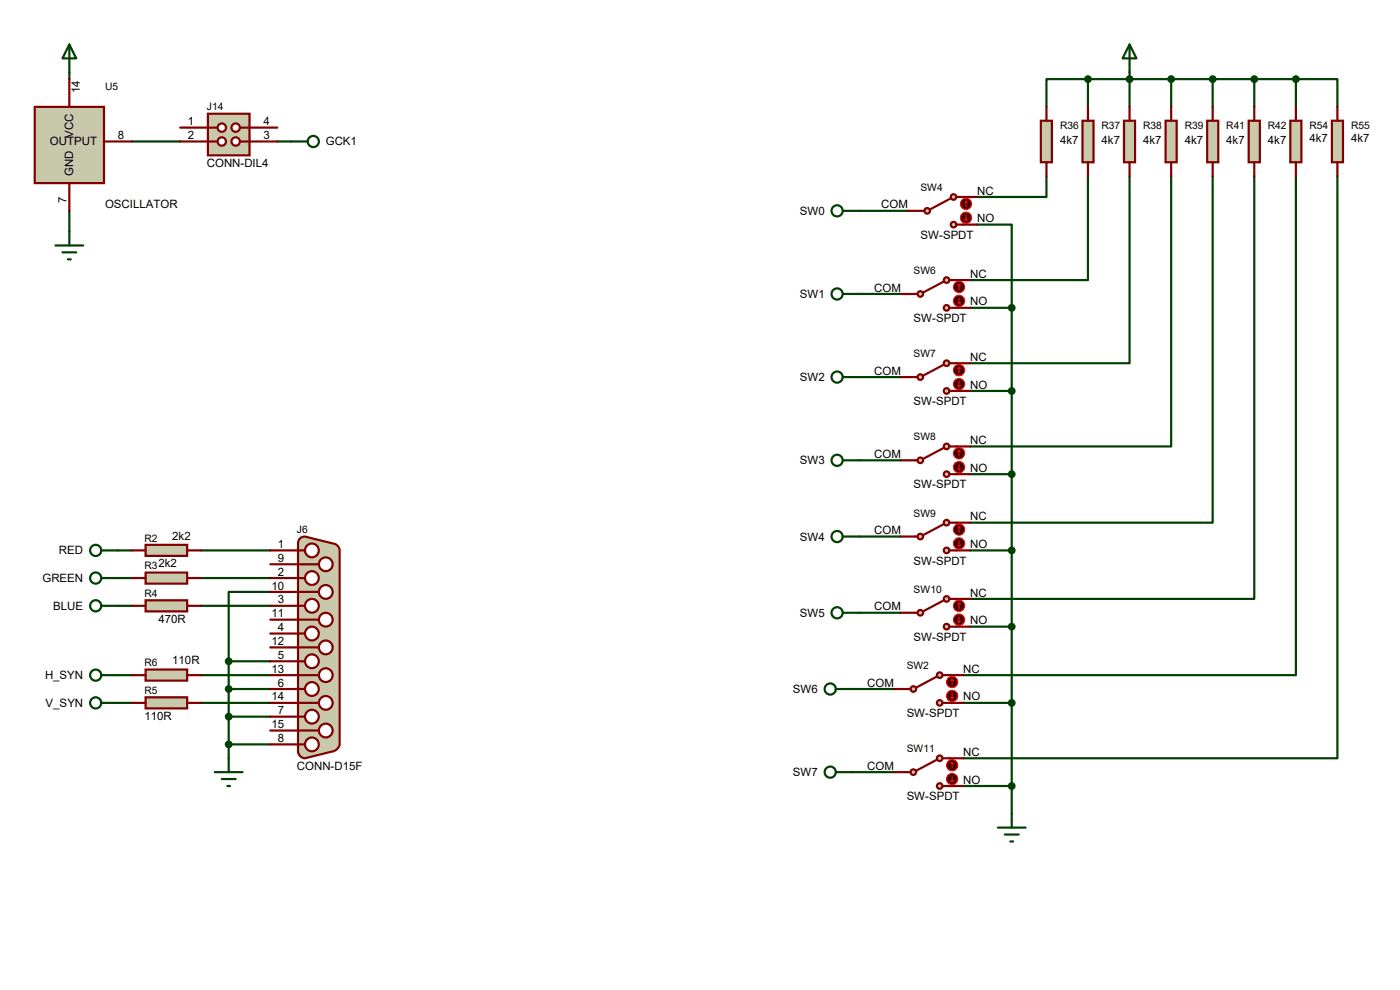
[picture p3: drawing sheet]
<svg xmlns="http://www.w3.org/2000/svg" width="297mm" height="210mm" viewBox="0 0 297 210" stroke-linecap="round" stroke-linejoin="round" font-family="sans-serif">
<g fill="none" stroke="#004000" stroke-width=".47">
<path d="M14.7 15.3v1.5M230.8 16.8h-8.8v5.9M230.8 16.8h44.1M230.8 16.8v5.9M239.6 15.3v7.4M248.5 16.8v5.9M257.3 16.8v5.9M266.1 16.8v5.9M274.9 16.8h8.8v5.9M274.9 16.8v5.9M27.9 30h10.3M58.8 30h2.9"/>
<path d="M222 37.4v4.4h-14.7M230.8 37.4v22h-25M239.6 37.4v39.6h-33.8M248.5 37.4v57.3h-42.7M257.3 37.4v73.5h-51.5M266.1 37.4v89.6h-60.3M274.9 37.4v105.8h-70.6M283.7 37.4v123.4h-79.4M14.7 44.7v4.4M182.3 44.7h10.3M207.3 47.6h7.3v17.7M182.3 80h8.8"/>
<path d="M182.3 62.4h8.8M205.8 65.3h8.8M214.6 65.3v107.3M182.3 97.6h8.8M205.8 82.9h8.8M25 116.8h2.9M42.7 116.8h14.6M182.3 113.8h8.8M205.8 116.8h8.8M205.8 100.6h8.8M25 122.6h2.9M25 128.5h2.9"/>
<path d="M42.7 122.6h14.6M42.7 128.5h14.6M57.3 125.6h-8.8v14.7M182.3 130h8.8M205.8 132.9h8.8M25 149.1h2.9M25 143.2h2.9M42.7 149.1h14.6M42.7 143.2h14.6M48.5 157.9h8.8M48.5 140.3v20.5M48.5 140.3h8.8"/>
<path d="M48.5 146.2h8.8M48.5 152h8.8M180.8 146.2h8.9M204.3 149.1h10.3M180.8 163.8h8.9M204.3 166.7h10.3"/>
</g>
<path d="M7.4 22.7h14.7v16.1h-14.7z" fill="#c8c8aa" stroke="#800000" stroke-width=".47"/>
<path d="M14.7 16.8v5.9M14.7 38.8v5.9M22.1 30h5.8" fill="none" stroke="#800000" stroke-width=".47"/>
<path d="M14.7 9.4l1.5 3h-2.9zM14.7 9.4v5.9M11.8 52.1h5.9M13.3 53.5h2.9M14.4 55h.6M14.7 49.1v3" fill="none" stroke="#004000" stroke-width=".47"/>
<path d="M44.1 24.1h8.8v8.9h-8.8z" fill="#c8c8aa" stroke="#800000" stroke-width=".47"/>
<path d="M44.1 27.1h2.1" fill="none" stroke="#800000" stroke-width=".47"/>
<circle cx="47.1" cy="27.1" r=".89" fill="#fff" stroke="#800000" stroke-width=".47"/>
<path d="M44.1 30h2.1" fill="none" stroke="#800000" stroke-width=".47"/>
<circle cx="47.1" cy="30" r=".89" fill="#fff" stroke="#800000" stroke-width=".47"/>
<path d="M50.9 27.1h2" fill="none" stroke="#800000" stroke-width=".47"/>
<circle cx="50" cy="27.1" r=".89" fill="#fff" stroke="#800000" stroke-width=".47"/>
<path d="M50.9 30h2" fill="none" stroke="#800000" stroke-width=".47"/>
<circle cx="50" cy="30" r=".89" fill="#fff" stroke="#800000" stroke-width=".47"/>
<path d="M38.2 27.1h5.9M38.2 30h5.9M52.9 27.1h5.9M52.9 30h5.9" fill="none" stroke="#800000" stroke-width=".47"/>
<g fill="none" stroke="#004000" stroke-width=".47">
<path d="M61.7 30h3.6"/>
<circle cx="66.5" cy="30" r="1.19"/>
</g>
<circle cx="196.7" cy="44.7" r=".59" fill="#c8c8aa" stroke="#800000" stroke-width=".47"/>
<path d="M195.5 44.7h.6" fill="none" stroke="#800000" stroke-width=".47"/>
<circle cx="202.3" cy="41.8" r=".59" fill="#c8c8aa" stroke="#800000" stroke-width=".47"/>
<path d="M201.7 42.1l-4.4 2.3M202.9 41.8h1.4" fill="none" stroke="#800000" stroke-width=".47"/>
<circle cx="202.3" cy="47.6" r=".59" fill="#c8c8aa" stroke="#800000" stroke-width=".47"/>
<path d="M192.6 44.7h2.9M202.9 47.6h4.4M204.3 41.8h3" fill="none" stroke="#800000" stroke-width=".47"/>
<circle cx="204.9" cy="46.2" r="1.19" fill="#400000" stroke="#f00" stroke-width=".23"/>
<path d="M204.6 46.5l.3 .3M204.9 45.6v1.2M205.2 46.5l-.3 .3" fill="none" stroke="#f00" stroke-width=".23"/>
<circle cx="204.9" cy="43.2" r="1.19" fill="#400000" stroke="#f00" stroke-width=".23"/>
<path d="M204.9 42.7l-.3 .2M204.9 42.7l.3 .2M204.9 42.7v1.1" fill="none" stroke="#f00" stroke-width=".23"/>
<circle cx="195.2" cy="62.4" r=".59" fill="#c8c8aa" stroke="#800000" stroke-width=".47"/>
<path d="M194.1 62.4h.5" fill="none" stroke="#800000" stroke-width=".47"/>
<circle cx="200.8" cy="59.4" r=".59" fill="#c8c8aa" stroke="#800000" stroke-width=".47"/>
<path d="M200.2 59.7l-4.4 2.4M201.4 59.4h1.5" fill="none" stroke="#800000" stroke-width=".47"/>
<circle cx="200.8" cy="65.3" r=".59" fill="#c8c8aa" stroke="#800000" stroke-width=".47"/>
<path d="M202.9 59.4h2.9M191.1 62.4h3M201.4 65.3h4.4" fill="none" stroke="#800000" stroke-width=".47"/>
<circle cx="203.5" cy="63.8" r="1.19" fill="#400000" stroke="#f00" stroke-width=".23"/>
<path d="M203.2 64.1l.3 .3M203.5 63.2v1.2M203.8 64.1l-.3 .3" fill="none" stroke="#f00" stroke-width=".23"/>
<circle cx="203.5" cy="60.9" r="1.19" fill="#400000" stroke="#f00" stroke-width=".23"/>
<path d="M203.5 60.3l-.3 .3M203.5 60.3l.3 .3M203.5 60.3v1.2" fill="none" stroke="#f00" stroke-width=".23"/>
<circle cx="195.2" cy="80" r=".59" fill="#c8c8aa" stroke="#800000" stroke-width=".47"/>
<path d="M194.1 80h.5" fill="none" stroke="#800000" stroke-width=".47"/>
<circle cx="200.8" cy="77" r=".59" fill="#c8c8aa" stroke="#800000" stroke-width=".47"/>
<path d="M200.2 77.3l-4.4 2.4M201.4 77h1.5" fill="none" stroke="#800000" stroke-width=".47"/>
<circle cx="200.8" cy="82.9" r=".59" fill="#c8c8aa" stroke="#800000" stroke-width=".47"/>
<path d="M191.1 80h3M202.9 77h2.9M201.4 82.9h4.4" fill="none" stroke="#800000" stroke-width=".47"/>
<circle cx="203.5" cy="81.5" r="1.19" fill="#400000" stroke="#f00" stroke-width=".23"/>
<path d="M203.2 81.8l.3 .3M203.5 80.9v1.2M203.8 81.8l-.3 .3" fill="none" stroke="#f00" stroke-width=".23"/>
<circle cx="203.5" cy="78.5" r="1.19" fill="#400000" stroke="#f00" stroke-width=".23"/>
<path d="M203.5 77.9l-.3 .3M203.5 77.9l.3 .3M203.5 77.9v1.2" fill="none" stroke="#f00" stroke-width=".23"/>
<circle cx="195.2" cy="97.6" r=".59" fill="#c8c8aa" stroke="#800000" stroke-width=".47"/>
<path d="M194.1 97.6h.5" fill="none" stroke="#800000" stroke-width=".47"/>
<circle cx="200.8" cy="94.7" r=".59" fill="#c8c8aa" stroke="#800000" stroke-width=".47"/>
<path d="M200.2 95l-4.4 2.3M201.4 94.7h1.5" fill="none" stroke="#800000" stroke-width=".47"/>
<circle cx="200.8" cy="100.6" r=".59" fill="#c8c8aa" stroke="#800000" stroke-width=".47"/>
<path d="M191.1 97.6h3M202.9 94.7h2.9M201.4 100.6h4.4" fill="none" stroke="#800000" stroke-width=".47"/>
<circle cx="203.5" cy="99.1" r="1.19" fill="#400000" stroke="#f00" stroke-width=".23"/>
<path d="M203.2 99.4l.3 .3M203.5 98.5v1.2M203.8 99.4l-.3 .3" fill="none" stroke="#f00" stroke-width=".23"/>
<circle cx="203.5" cy="96.2" r="1.19" fill="#400000" stroke="#f00" stroke-width=".23"/>
<path d="M203.5 95.6l-.3 .3M203.5 95.6l.3 .3M203.5 95.6v1.2" fill="none" stroke="#f00" stroke-width=".23"/>
<circle cx="195.2" cy="113.8" r=".59" fill="#c8c8aa" stroke="#800000" stroke-width=".47"/>
<path d="M194.1 113.8h.5" fill="none" stroke="#800000" stroke-width=".47"/>
<circle cx="200.8" cy="110.9" r=".59" fill="#c8c8aa" stroke="#800000" stroke-width=".47"/>
<path d="M200.2 111.2l-4.4 2.3M201.4 110.9h1.5" fill="none" stroke="#800000" stroke-width=".47"/>
<circle cx="200.8" cy="116.8" r=".59" fill="#c8c8aa" stroke="#800000" stroke-width=".47"/>
<path d="M191.1 113.8h3M201.4 116.8h4.4M202.9 110.9h2.9" fill="none" stroke="#800000" stroke-width=".47"/>
<circle cx="203.5" cy="115.3" r="1.19" fill="#400000" stroke="#f00" stroke-width=".23"/>
<path d="M203.2 115.6l.3 .3M203.5 114.7v1.2M203.8 115.6l-.3 .3" fill="none" stroke="#f00" stroke-width=".23"/>
<circle cx="203.5" cy="112.3" r="1.19" fill="#400000" stroke="#f00" stroke-width=".23"/>
<path d="M203.5 111.7l-.3 .3M203.5 111.7l.3 .3M203.5 111.7v1.2" fill="none" stroke="#f00" stroke-width=".23"/>
<circle cx="195.2" cy="130" r=".59" fill="#c8c8aa" stroke="#800000" stroke-width=".47"/>
<path d="M194.1 130h.5" fill="none" stroke="#800000" stroke-width=".47"/>
<circle cx="200.8" cy="127" r=".59" fill="#c8c8aa" stroke="#800000" stroke-width=".47"/>
<path d="M200.2 127.3l-4.4 2.4M201.4 127h1.5" fill="none" stroke="#800000" stroke-width=".47"/>
<circle cx="200.8" cy="132.9" r=".59" fill="#c8c8aa" stroke="#800000" stroke-width=".47"/>
<path d="M191.1 130h3M201.4 132.9h4.4M202.9 127h2.9" fill="none" stroke="#800000" stroke-width=".47"/>
<circle cx="203.5" cy="131.4" r="1.19" fill="#400000" stroke="#f00" stroke-width=".23"/>
<path d="M203.2 131.7l.3 .3M203.5 130.9v1.1M203.8 131.7l-.3 .3" fill="none" stroke="#f00" stroke-width=".23"/>
<circle cx="203.5" cy="128.5" r="1.19" fill="#400000" stroke="#f00" stroke-width=".23"/>
<path d="M203.5 127.9l-.3 .3M203.5 127.9l.3 .3M203.5 127.9v1.2" fill="none" stroke="#f00" stroke-width=".23"/>
<path d="M220.8 25.6h2.4v8.8h-2.4z" fill="#c8c8aa" stroke="#800000" stroke-width=".47"/>
<path d="M222 22.7v2.9M222 34.4v3" fill="none" stroke="#800000" stroke-width=".47"/>
<path d="M229.6 25.6h2.4v8.8h-2.4z" fill="#c8c8aa" stroke="#800000" stroke-width=".47"/>
<path d="M230.8 22.7v2.9M230.8 34.4v3" fill="none" stroke="#800000" stroke-width=".47"/>
<path d="M238.4 25.6h2.4v8.8h-2.4z" fill="#c8c8aa" stroke="#800000" stroke-width=".47"/>
<path d="M239.6 22.7v2.9M239.6 34.4v3" fill="none" stroke="#800000" stroke-width=".47"/>
<path d="M247.3 25.6h2.3v8.8h-2.3z" fill="#c8c8aa" stroke="#800000" stroke-width=".47"/>
<path d="M248.5 22.7v2.9M248.5 34.4v3" fill="none" stroke="#800000" stroke-width=".47"/>
<path d="M256.1 25.6h2.3v8.8h-2.3z" fill="#c8c8aa" stroke="#800000" stroke-width=".47"/>
<path d="M257.3 22.7v2.9M257.3 34.4v3" fill="none" stroke="#800000" stroke-width=".47"/>
<path d="M264.9 25.6h2.4v8.8h-2.4z" fill="#c8c8aa" stroke="#800000" stroke-width=".47"/>
<path d="M266.1 22.7v2.9M266.1 34.4v3" fill="none" stroke="#800000" stroke-width=".47"/>
<g fill="none" stroke="#004000" stroke-width=".47">
<path d="M239.6 9.4l1.5 3h-3zM239.6 9.4v5.9M178.8 44.7h3.5M178.8 80h3.5M178.8 62.4h3.5M178.8 97.6h3.5M178.8 113.8h3.5M178.8 130h3.5M211.7 175.6h5.9M213.2 177h2.9M214.3 178.5h.6M214.6 172.6v3"/>
<circle cx="177.6" cy="44.7" r="1.19"/>
<circle cx="177.6" cy="62.4" r="1.19"/>
<circle cx="177.6" cy="80" r="1.19"/>
<circle cx="177.6" cy="97.6" r="1.19"/>
<circle cx="177.6" cy="113.8" r="1.19"/>
<circle cx="177.6" cy="130" r="1.19"/>
</g>
<g fill="#004000" stroke="#004000" stroke-width=".47">
<circle cx="214.6" cy="132.9" r=".59"/>
<circle cx="214.6" cy="116.8" r=".59"/>
<circle cx="214.6" cy="100.6" r=".59"/>
<circle cx="214.6" cy="82.9" r=".59"/>
<circle cx="214.6" cy="65.3" r=".59"/>
<circle cx="239.6" cy="16.8" r=".59"/>
<circle cx="257.3" cy="16.8" r=".59"/>
<circle cx="248.5" cy="16.8" r=".59"/>
<circle cx="230.8" cy="16.8" r=".59"/>
</g>
<path d="M63.5 114.4l.7-.5 .5-.1 5.9 1.5a1.59 1.59 0 0 1 1.5 1.5v41.1a1.88 1.88 0 0 1-1.5 1.5l-5.9 1.4a1.56 1.56 0 0 1-1.5-1.4v-44.1z" fill="#c8c8aa" stroke="#800000" stroke-width=".47"/>
<g fill="#fff" stroke="#800000" stroke-width=".47">
<circle cx="66.2" cy="116.8" r="1.46"/>
<circle cx="69.1" cy="119.7" r="1.46"/>
<circle cx="66.2" cy="122.6" r="1.46"/>
<circle cx="69.1" cy="125.6" r="1.46"/>
<circle cx="66.2" cy="128.5" r="1.46"/>
<circle cx="69.1" cy="131.4" r="1.46"/>
<circle cx="66.2" cy="134.4" r="1.46"/>
<circle cx="69.1" cy="137.3" r="1.46"/>
<circle cx="66.2" cy="140.3" r="1.46"/>
</g>
<path d="M63.2 116.8h1.5M63.2 119.7h4.4M63.2 122.6h1.5M63.2 125.6h4.4M63.2 128.5h1.5M63.2 131.4h4.4M63.2 134.4h1.5M63.2 137.3h4.4M63.2 140.3h1.5" fill="none" stroke="#800000" stroke-width=".47"/>
<g fill="#fff" stroke="#800000" stroke-width=".47">
<circle cx="69.1" cy="143.2" r="1.46"/>
<circle cx="69.1" cy="149.1" r="1.46"/>
<circle cx="69.1" cy="155" r="1.46"/>
<circle cx="66.2" cy="146.2" r="1.46"/>
<circle cx="66.2" cy="152" r="1.46"/>
<circle cx="66.2" cy="157.9" r="1.46"/>
</g>
<g fill="none" stroke="#800000" stroke-width=".47">
<path d="M57.3 116.8h5.9M57.3 119.7h5.9M57.3 122.6h5.9M57.3 125.6h5.9M57.3 128.5h5.9M57.3 131.4h5.9M57.3 134.4h5.9M57.3 137.3h5.9M57.3 143.2h10.3M57.3 146.2h7.4M57.3 149.1h10.3M57.3 152h7.4"/>
<path d="M57.3 155h10.3M57.3 157.9h7.4M57.3 140.3h5.9"/>
</g>
<g fill="none" stroke="#004000" stroke-width=".47">
<path d="M21.5 116.8h3.5M45.6 163.8h5.9M47.1 165.2h2.9M48.2 166.7h.6M48.5 160.8v3"/>
<circle cx="20.3" cy="116.8" r="1.19"/>
</g>
<g fill="#004000" stroke="#004000" stroke-width=".47">
<circle cx="48.5" cy="157.9" r=".59"/>
<circle cx="48.5" cy="140.3" r=".59"/>
<circle cx="48.5" cy="146.2" r=".59"/>
<circle cx="48.5" cy="152" r=".59"/>
</g>
<path d="M30.9 115.6h8.8v2.3h-8.8z" fill="#c8c8aa" stroke="#800000" stroke-width=".47"/>
<path d="M27.9 116.8h3M39.7 116.8h3" fill="none" stroke="#800000" stroke-width=".47"/>
<path d="M30.9 121.5h8.8v2.3h-8.8z" fill="#c8c8aa" stroke="#800000" stroke-width=".47"/>
<path d="M27.9 122.6h3M39.7 122.6h3" fill="none" stroke="#800000" stroke-width=".47"/>
<path d="M30.9 127.3h8.8v2.4h-8.8z" fill="#c8c8aa" stroke="#800000" stroke-width=".47"/>
<path d="M27.9 128.5h3M39.7 128.5h3" fill="none" stroke="#800000" stroke-width=".47"/>
<g fill="none" stroke="#004000" stroke-width=".47">
<path d="M21.5 122.6h3.5M21.5 128.5h3.5"/>
<circle cx="20.3" cy="128.5" r="1.19"/>
<circle cx="20.3" cy="122.6" r="1.19"/>
</g>
<path d="M30.9 147.9h8.8v2.4h-8.8z" fill="#c8c8aa" stroke="#800000" stroke-width=".47"/>
<path d="M27.9 149.1h3M39.7 149.1h3" fill="none" stroke="#800000" stroke-width=".47"/>
<path d="M30.9 142h8.8v2.4h-8.8z" fill="#c8c8aa" stroke="#800000" stroke-width=".47"/>
<path d="M27.9 143.2h3M39.7 143.2h3" fill="none" stroke="#800000" stroke-width=".47"/>
<g fill="none" stroke="#004000" stroke-width=".47">
<path d="M21.5 143.2h3.5M21.5 149.1h3.5"/>
<circle cx="20.3" cy="149.1" r="1.19"/>
<circle cx="20.3" cy="143.2" r="1.19"/>
</g>
<circle cx="193.8" cy="146.2" r=".59" fill="#c8c8aa" stroke="#800000" stroke-width=".47"/>
<path d="M192.6 146.2h.6" fill="none" stroke="#800000" stroke-width=".47"/>
<circle cx="199.3" cy="143.2" r=".59" fill="#c8c8aa" stroke="#800000" stroke-width=".47"/>
<path d="M198.8 143.5l-4.4 2.4M199.9 143.2h1.5" fill="none" stroke="#800000" stroke-width=".47"/>
<circle cx="199.3" cy="149.1" r=".59" fill="#c8c8aa" stroke="#800000" stroke-width=".47"/>
<path d="M189.7 146.2h2.9M199.9 149.1h4.4M201.4 143.2h2.9" fill="none" stroke="#800000" stroke-width=".47"/>
<circle cx="202" cy="147.6" r="1.19" fill="#400000" stroke="#f00" stroke-width=".23"/>
<path d="M201.7 147.9l.3 .3M202 147v1.2M202.3 147.9l-.3 .3" fill="none" stroke="#f00" stroke-width=".23"/>
<circle cx="202" cy="144.7" r="1.19" fill="#400000" stroke="#f00" stroke-width=".23"/>
<path d="M202 144.1l-.3 .3M202 144.1l.3 .3M202 144.1v1.2" fill="none" stroke="#f00" stroke-width=".23"/>
<circle cx="193.8" cy="163.8" r=".59" fill="#c8c8aa" stroke="#800000" stroke-width=".47"/>
<path d="M192.6 163.8h.6" fill="none" stroke="#800000" stroke-width=".47"/>
<circle cx="199.3" cy="160.8" r=".59" fill="#c8c8aa" stroke="#800000" stroke-width=".47"/>
<path d="M198.8 161.1l-4.4 2.4M199.9 160.8h1.5" fill="none" stroke="#800000" stroke-width=".47"/>
<circle cx="199.3" cy="166.7" r=".59" fill="#c8c8aa" stroke="#800000" stroke-width=".47"/>
<path d="M189.7 163.8h2.9M199.9 166.7h4.4M201.4 160.8h2.9" fill="none" stroke="#800000" stroke-width=".47"/>
<circle cx="202" cy="165.2" r="1.19" fill="#400000" stroke="#f00" stroke-width=".23"/>
<path d="M201.7 165.5l.3 .3M202 164.7v1.1M202.3 165.5l-.3 .3" fill="none" stroke="#f00" stroke-width=".23"/>
<circle cx="202" cy="162.3" r="1.19" fill="#400000" stroke="#f00" stroke-width=".23"/>
<path d="M202 161.7l-.3 .3M202 161.7l.3 .3M202 161.7v1.2" fill="none" stroke="#f00" stroke-width=".23"/>
<g fill="#004000" stroke="#004000" stroke-width=".47">
<circle cx="214.6" cy="149.1" r=".59"/>
<circle cx="214.6" cy="166.7" r=".59"/>
</g>
<path d="M273.7 25.6h2.4v8.8h-2.4z" fill="#c8c8aa" stroke="#800000" stroke-width=".47"/>
<path d="M274.9 22.7v2.9M274.9 34.4v3" fill="none" stroke="#800000" stroke-width=".47"/>
<path d="M282.6 25.6h2.3v8.8h-2.3z" fill="#c8c8aa" stroke="#800000" stroke-width=".47"/>
<path d="M283.7 22.7v2.9M283.7 34.4v3" fill="none" stroke="#800000" stroke-width=".47"/>
<g fill="#004000" stroke="#004000" stroke-width=".47">
<circle cx="266.1" cy="16.8" r=".59"/>
<circle cx="274.9" cy="16.8" r=".59"/>
</g>
<g fill="none" stroke="#004000" stroke-width=".47">
<path d="M177.3 146.2h3.5M177.3 163.8h3.5"/>
<circle cx="176.1" cy="146.2" r="1.19"/>
<circle cx="176.1" cy="163.8" r="1.19"/>
</g>
<g font-size="2.4">
<text x="16.9" y="19.7" transform="rotate(-90 16.9 19.7)">14</text>
<text x="15.5" y="29.3" transform="rotate(-90 15.5 29.3)">VCC</text>
<text x="25" y="29.5">8</text>
<text x="39.8" y="26.6">1</text>
<text x="39.8" y="29.5">2</text>
<text x="55.9" y="26.6">4</text>
<text x="55.9" y="29.5">3</text>
<text x="10.6" y="30.9">OUTPUT</text>
<text x="43.9" y="35.4">CONN-DIL4</text>
<text x="69.1" y="30.9">GCK1</text>
<text x="224.9" y="30.5">4k7</text>
<text x="233.7" y="30.5">4k7</text>
<text x="242.5" y="30.5">4k7</text>
<text x="251.3" y="30.5">4k7</text>
<text x="260.1" y="30.5">4k7</text>
<text x="269" y="30.5">4k7</text>
<text x="277.8" y="30.2">4k7</text>
<text x="286.6" y="30.2">4k7</text>
<text x="15.5" y="37.4" transform="rotate(-90 15.5 37.4)">GND</text>
<text x="207.3" y="41.3">NC</text>
<text x="14.1" y="43.1" transform="rotate(-90 14.1 43.1)">7</text>
<text x="22.3" y="44.2">OSCILLATOR</text>
<text x="169.7" y="45.6">SW0</text>
<text x="186.9" y="44.2">COM</text>
<text x="207.3" y="47.1">NO</text>
<text x="195.3" y="50.7">SW-SPDT</text>
<text x="205.8" y="58.9">NC</text>
<text x="169.7" y="63.2">SW1</text>
<text x="185.4" y="61.8">COM</text>
<text x="205.8" y="64.8">NO</text>
<text x="193.8" y="68.3">SW-SPDT</text>
<text x="205.8" y="76.5">NC</text>
<text x="169.7" y="80.8">SW2</text>
<text x="185.4" y="79.5">COM</text>
<text x="205.8" y="82.4">NO</text>
<text x="193.8" y="86">SW-SPDT</text>
<text x="205.8" y="94.2">NC</text>
<text x="169.7" y="98.5">SW3</text>
<text x="185.4" y="97.1">COM</text>
<text x="205.8" y="100.1">NO</text>
<text x="193.8" y="103.6">SW-SPDT</text>
<text x="185.4" y="113.3">COM</text>
<text x="205.8" y="110.4">NC</text>
<text x="12.5" y="117.6">RED</text>
<text x="36.5" y="114.5">2k2</text>
<text x="58.9" y="116.2">1</text>
<text x="58.9" y="119.2">9</text>
<text x="169.7" y="114.7">SW4</text>
<text x="193.8" y="119.8">SW-SPDT</text>
<text x="205.8" y="116.2">NO</text>
<text x="9" y="123.5">GREEN</text>
<text x="57.6" y="125.1">10</text>
<text x="58.9" y="122.1">2</text>
<text x="11.3" y="129.3">BLUE</text>
<text x="57.6" y="130.9">11</text>
<text x="58.9" y="128">3</text>
<text x="169.7" y="130.8">SW5</text>
<text x="185.4" y="129.5">COM</text>
<text x="205.8" y="126.5">NC</text>
<text x="33.6" y="132.1">470R</text>
<text x="57.6" y="136.8">12</text>
<text x="58.9" y="133.9">4</text>
<text x="193.8" y="135.9">SW-SPDT</text>
<text x="205.8" y="132.4">NO</text>
<text x="36.5" y="140.9">110R</text>
<text x="57.6" y="142.7">13</text>
<text x="58.9" y="139.8">5</text>
<text x="204.3" y="142.7">NC</text>
<text x="9.5" y="144.1">H_SYN</text>
<text x="9.7" y="149.9">V_SYN</text>
<text x="57.6" y="148.6">14</text>
<text x="58.9" y="145.6">6</text>
<text x="168.2" y="147">SW6</text>
<text x="184" y="145.6">COM</text>
<text x="204.3" y="148.6">NO</text>
<text x="30.6" y="152.7">110R</text>
<text x="57.6" y="154.5">15</text>
<text x="58.9" y="151.5">7</text>
<text x="192.3" y="152.1">SW-SPDT</text>
<text x="58.9" y="157.4">8</text>
<text x="204.3" y="160.3">NC</text>
<text x="63" y="163.3">CONN-D15F</text>
<text x="168.2" y="164.6">SW7</text>
<text x="184" y="163.3">COM</text>
<text x="204.3" y="166.2">NO</text>
<text x="192.3" y="169.8">SW-SPDT</text>
</g>
<g font-size="2.2">
<text x="22.3" y="19">U5</text>
<text x="43.9" y="23.4">J14</text>
<text x="224.9" y="27.3">R36</text>
<text x="233.7" y="27.3">R37</text>
<text x="242.5" y="27.3">R38</text>
<text x="251.3" y="27.3">R39</text>
<text x="260.1" y="27.3">R41</text>
<text x="269" y="27.3">R42</text>
<text x="277.8" y="27.3">R54</text>
<text x="286.6" y="27.3">R55</text>
<text x="195.3" y="40.5">SW4</text>
<text x="193.8" y="58.1">SW6</text>
<text x="193.8" y="75.8">SW7</text>
<text x="193.8" y="93.4">SW8</text>
<text x="63" y="113.1">J6</text>
<text x="193.8" y="109.6">SW9</text>
<text x="30.6" y="114.9">R2</text>
<text x="30.6" y="120.8">R32k2</text>
<text x="193.8" y="125.8">SW10</text>
<text x="30.6" y="126.6">R4</text>
<text x="30.6" y="141.3">R6</text>
<text x="192.3" y="141.9">SW2</text>
<text x="30.6" y="147.2">R5</text>
<text x="192.3" y="159.6">SW11</text>
</g>
</svg>
